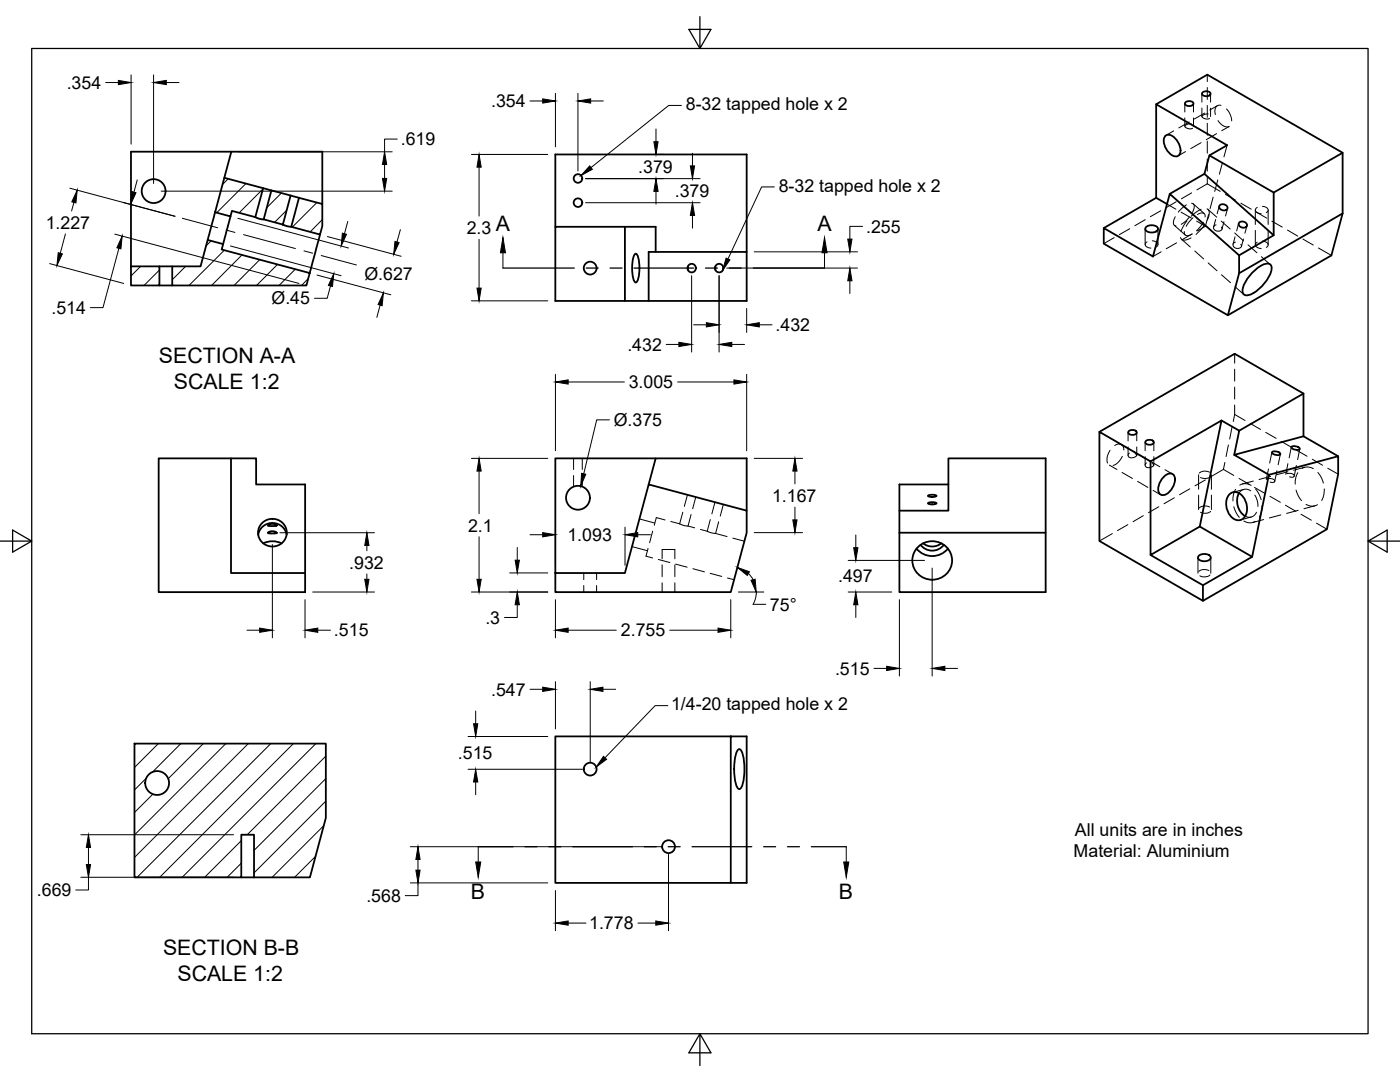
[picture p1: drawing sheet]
<svg xmlns="http://www.w3.org/2000/svg" width="279mm" height="216mm" viewBox="0 0 279 216" stroke-linecap="round" stroke-linejoin="round" font-family="sans-serif">
<!-- layer: Visible -->
<g fill="none" stroke="#000" stroke-width=".36">
<path d="M239.9 18.5a1.06 1.06 0 0 1 1.7 .2 .99 .99 0 0 1-1.7 0zM44.8 35.5l7.7 2-1.6 5.8-4.6-1.2-.3 1.1-3.1-.8zM44.8 35.5l1.4-5.2h18.1v10.4M46.2 30.3h-20.1v22.8M52.5 37.5l1.7 .5M54.2 38l3.8 1-1.5 5.8-3.9-1zM58 39l6.3 1.7v4.4l-.4 1.7-5.8-1.5 1.6-5.8M230.7 20.8l10.2-5.9 27 15.6v12.1l-2.2 8.4-20.7 11.9M230.7 39.5l2.2 1.2M232.5 27.2a1.19 1.19 0 0 1 1.9 .2 3.2 3.2 0 0 1 1 3.5 1.19 1.19 0 0 1-1.9-.2 3.2 3.2 0 0 1-1-3.5zM233.4 38.7l7-4 13.8 12.2M236.5 20.5a1.06 1.06 0 0 1 1.7 .2 .99 .99 0 0 1-1.7 0z"/>
<path d="M240.4 34.7l1-3.7 3.5-2-14.2-8.2v18.7l-10.4 6M241.4 31l12.8 7.4M267.9 30.5l-13.7 7.9v8.5l-6.9 4M26.1 53.1h5.7v3.9h-5.7zM31.8 57h2.6M31.8 53.1h2.6M34.4 53.1h5.6l1.4-5.2 3.1 .8-.3 1.1 17.6 4.7-.6 2.5h-26.8zM42.9 42.4l-1.5 5.5M46 43.2l-1.5 5.5M50.9 43.3l.9 .4 .8 .1M56.5 44.8l.6 .3 1 .2M63.9 46.8l-2.1 7.7"/>
<path d="M110.8 45.3v-14.5h38.2v29.2h-38.2v-14.7h20.1v5h-1.4v9.7M124.7 45.3v14.7M126.7 50.7l.2-.1a3.4 3.4 0 0 1 .7 2.9l-.1 1.4a1.6 1.6 0 0 1-.6 1.5 3.4 3.4 0 0 1-.7-2.9l.1-1.4zM130.9 50.3h18.1M137.2 53.2v.6M142.7 53.2v.6M220.3 45.5l9.8 5.7 3.3-12.5 13.9 12.2v3.6l-2.3 8.4-24.7-14.3zM228.7 45.4a1.59 1.59 0 0 1 2.4 .3 1.48 1.48 0 0 1-2.5 0zM243.4 41a.89 .89 0 0 1 1-.2 .89 .89 0 0 1 .5 .9 .89 .89 0 0 1-1 .2 .89 .89 0 0 1-.5-.9zM247.3 44.5a.89 .89 0 0 1 1-.2 .89 .89 0 0 1 .5 .9 .89 .89 0 0 1-1 .2 .89 .89 0 0 1-.5-.9zM249.9 54.4a4.6 4.6 0 0 1 3.3-1.8 1.05 1.05 0 0 1 .5 1.5 7.8 7.8 0 0 1-4.7 4.8 .82 .82 0 0 1-1-.9 6.5 6.5 0 0 1 1.9-3.6zM267.9 42.6l-20.6 11.9"/>
<path d="M260.1 78.5l-12.8 7.4M31.7 91.5h14.4v22.8h14.8v3.9h-29.2zM46.1 91.5h5v5.2h9.8v17.6M129.5 96.7l1.4-5.2h18.1v10.4M130.9 91.5h-20.1v26.7h35l3.2-11.9v-4.4l-19.5-5.2-4.8 17.6h-13.9M185.2 98.9l.8-.2 .9 .2-.9 .3zM189.3 96.7h-9.8v21.5h29.2v-26.7h-19.4v10.4h-9.8M219.4 86.2l27-15.6 13.7 7.9v8.6l7 3.9M225.2 86.1a1.06 1.06 0 0 1 1.7 .2 .99 .99 0 0 1-1.8 0zM228.6 88.1a1.06 1.06 0 0 1 1.7 .2 .99 .99 0 0 1-1.7 0zM229.6 92.1l14.2-8.2-4.4 21.2-9.8 5.6zM229.6 92.1l-10.2-5.9v21.8l20.7 11.9v-3.1"/>
<path d="M232.4 95a1.29 1.29 0 0 1 1.9-.2 3.1 3.1 0 0 1-2.3 4 1.19 1.19 0 0 1-.8-1.7 4 4 0 0 1 1.2-2.1zM243.8 83.9l3.5 2-1 4.9M245.5 98.5a1.84 1.84 0 0 1 2.7 .7 3.3 3.3 0 0 1-.2 4.3 1.84 1.84 0 0 1-2.6-.7 3.3 3.3 0 0 1 .1-4.3zM247.3 98.4a3.6 3.6 0 0 0 1.2 4.6M253.9 90.2l.8-.1a.79 .79 0 0 1 .8 .6l-.8 .1a.79 .79 0 0 1-.8-.6zM257.7 89.2l.8-.2a.79 .79 0 0 1 .9 .6l-.8 .2a.79 .79 0 0 1-.9-.6zM260.1 87.1l-13.8 3.7 6.9 3.9M51.5 106.7a2.89 2.89 0 0 1 2.9-2.3 2.89 2.89 0 0 1 2.8 2.3M52.5 108.4a4.1 4.1 0 0 1 3.7 0M53.5 106.3l.4-.3h.7l.6 .3-1.3 .1zM53.5 104.8l.9-.3 .8 .3-.2 .2h-1.3zM179.5 106.3h29.2"/>
<path d="M182.9 109.5a4 4 0 0 0 6.3 0M183.2 109.1a3.9 3.9 0 0 1 6.3 .8 3.9 3.9 0 0 1-2.7 5.7 3.9 3.9 0 0 1-4.2-1.9 3.9 3.9 0 0 1 .6-4.6zM183.7 108.7a2.9 2.9 0 0 0 4.7 0M184.2 108.4a2.91 2.91 0 0 0 3.7 0M185.2 100.4l.8-.2 .9 .2-.9 .2zM229.6 110.7l10.5 6.1M239.2 111a1.59 1.59 0 0 1 2.4 .3 1.48 1.48 0 0 1-2.5 0zM239.4 105.1l10.5 6M240.1 116.8l9.8-5.7 3.3-16.4 13.9-3.7v3.6l-2.3 11-24.7 14.3M26.8 148.4h38.2v14.8l-3.2 11.9h-11.1v-8.5h-2.5v8.5h-21.4zM145.8 146.9v29.3h-35v-29.3h38.2v29.3h-3.2M147.3 149.6l.2-.1a1.68 1.68 0 0 1 .8 1.5 11.8 11.8 0 0 1-.3 6.1l-.5 .4a1.68 1.68 0 0 1-.8-1.5 11.8 11.8 0 0 1 .4-6.1z"/>
<path d="M48.2 175.1h2.5"/>
<circle cx="30.7" cy="38.1" r="2.38"/>
<circle cx="115.3" cy="35.6" r=".86"/>
<circle cx="115.3" cy="40.4" r=".86"/>
<circle cx="117.8" cy="53.5" r="1.28"/>
<circle cx="138" cy="53.5" r=".85"/>
<circle cx="143.5" cy="53.5" r=".85"/>
<circle cx="115.3" cy="99.3" r="2.38"/>
<circle cx="54.3" cy="106.3" r="2.81"/>
<circle cx="31.4" cy="156.2" r="2.38"/>
<circle cx="117.8" cy="153.5" r="1.28"/>
<circle cx="133.4" cy="168.9" r="1.28"/>
</g>
<!-- layer: Hidden -->
<g fill="none" stroke="#000" stroke-width=".2">
<path d="M239.9 18.7v1.7M240.9 14.9v1.4M240.9 17.5v2.3M241.6 18.7v1.7M234.2 26.1l-1.5 .9M236.5 20.7v1.7M236.5 23.5v1.7M236.6 30.2l-1.5 .9M237.3 24.3l-2.1 1.2M237.7 24.7l-.8 .1-.4 .4 .7 .5 .8-.1M237.8 38.5l-2 1.2M238.2 20.7v1.7"/>
<path d="M238.2 23.5v1.7M239.7 28.5l-2.1 1.2M239.9 21.6v1.6M240.4 22.6l-2 1.1M240.9 21v2.4M240.9 24.6v2.4M240.9 28.2v2.4M240.9 31.8v2.3M240.9 35.3v1.4M240.9 36.7l-2 1.2M240.9 36.7l2.6 1.5M241.1 22.8l-.9 .1-.3 .4 .7 .4 .8-.1"/>
<path d="M241.6 21.6v1.6M242.1 39.3l-.6 2.4M242.8 26.7l-2.1 1.2M242.9 21.1l-1.5 .8M243 35.9l-.6 2.3M243.1 24.1a2.15 2.15 0 0 0 2.2 1.2M243.7 21a1.09 1.09 0 0 0-1.1 .4 1.09 1.09 0 0 0-.1 1.2v.3M244 32.4l-.6 2.4M244.6 38.8l2 1.2M244.8 21.7l.6 .9 .4 1.5M244.9 29l-.6 2.3M245.3 25.2l-1.5 .9"/>
<path d="M222.4 47.4l-2.1 1.2M225.5 45.6l-2.1 1.2M228.5 45.7v3.1M228.6 43.8l-2.1 1.2M228.9 48.3a.62 .62 0 0 0-.3 .7 .62 .62 0 0 0 .7 .4l.4 .1M230 48a.82 .82 0 0 1 .8 .3 .82 .82 0 0 1 .1 .8l-.2 .2M231.1 45.7v3.1M231.6 42.1l-2 1.1M231.7 50.2l-1.6 1M232.9 40.7l1.8 1M234.4 45l2.1 1.9M234.5 43.2l-.3 1a.62 .62 0 0 0 .5 .9"/>
<path d="M234.7 40.3l-2 1.2M234.8 48.5l-2.1 1.1M235.6 47.4a.91 .91 0 0 0 1.3 .4l.8-.3M235.7 42.3l2.1 1.2M235.8 47.7l1.8 1.6M236.4 46.2a.71 .71 0 0 0 .3 .8 .71 .71 0 0 0 .9-.1l.3-.2M236.8 40.9l-1.7 1.4M236.9 44.1l-.7 1-.5 1.1M237.4 43.3l-.8 .8-.9 .7M237.8 40.6h.1a1.23 1.23 0 0 1 .1 1.8M237.9 46.7l-2 1.2M238.1 43.5l-1.4 1.7"/>
<path d="M238.1 40.7l2.2 1.9M238.4 50.1l1.8 1.6M238.8 44.1l1.8 1M239 42.8l.7-.3a.61 .61 0 0 1 .7 .2 .61 .61 0 0 1 .1 .6M239.7 41.8l-.9 .5-1.1 .9M240.1 44.3l-1.3 1.8M240.3 45l-1.6 1.8M240.6 45.1l-1.6 1M240.9 41.7l.3 .2 .1 .5-.3 1.5M241.1 41.8l1.7 1.5M241.1 52.5l1.8 1.5M241.2 42.8l-.6 2.3"/>
<path d="M242.6 43.8l-.4 1.5M242.7 44.9l-.4 .2-.1 .2 .1 .4 .3 .3 .7 .1 .4-.1 .2-.3-.1-.4M243.3 41.2l-.4 1.5M243.7 44.1l1.8 1.6M243.8 54.8l1.8 1.6M244.3 44.2l-.4 1.5M245 41.6l-.4 1.5M246.4 46.5l1.8 1.6M246.5 57.2l1.7 1.6M246.5 47.2l-.4 1.5M246.6 48.3l-.3 .1-.2 .4 .1 .4 .4 .3 .6 .1 .3-.2 .3-.3-.2-.4M247.2 44.6l-.4 1.5"/>
<path d="M247.6 40.6l2.1 1.1M248.2 47.7l-.4 1.5M248.9 45l-.4 1.5M249.1 48.9l1.7 1.5M250.5 41.9v2.9M250.5 46v2.9M250.7 42.3l2.1 1.2M250.9 41.4a.62 .62 0 0 0-.3 .7 .62 .62 0 0 0 .6 .5l.5 .1M250.9 48.3a.62 .62 0 0 0-.3 .8 .62 .62 0 0 0 .6 .4l.5 .1M251.7 51.2l1.8 1.6M251.9 41.2a.82 .82 0 0 1 .9 .2 .82 .82 0 0 1 .1 .9l-.2 .1M251.9 48.1a.82 .82 0 0 1 .9 .3 .82 .82 0 0 1 .1 .8l-.2 .2"/>
<path d="M253.1 41.9v2.9M253.1 46v2.9M253.8 44.1l2.1 1.2M256.9 45.9l2.1 1.2M260 47.7l2.1 1.2M263.1 49.5l2.6 1.5M246.4 70.6v1.9M246.4 73.7v2.4M246.4 77.2v2.4M114.5 91.5v2.2M114.5 94.9v2.2M116.2 91.5v2.2"/>
<path d="M116.2 94.9v2.2M137.2 98.7l-.6 2.3M138.9 99.2l-.7 2.3M221.4 92.8l1.5 .9M221.5 89.9a2.81 2.81 0 0 0-.5 2.5M222.5 88.9a1.06 1.06 0 0 1 1.2-.2 1.06 1.06 0 0 1 .6 1.1M223.8 88.7l1.5 .9M223.9 94.3l2.1 1.2M224 91.1l-.9 1.3-1 .5M225.1 86.3v1.7M225.1 89.2v1.6M225.4 90.4l-.3 .3v.3l.6 .4 .6-.1 .5-.3v-.3l-.3-.2"/>
<path d="M226.3 90.1l2.1 1.2M226.9 86.3v1.7M226.9 89.2v1.6M227 96.1l2.1 1.2M228.5 88.3v1.6M228.5 91.1v1.7M228.8 92.4l-.2 .2-.1 .3 .2 .3 .4 .1 .7-.1 .4-.2 .1-.3-.3-.2M229.4 91.9l2.1 1.2M230.1 97.9l1.5 .8M230.3 88.3v1.6M230.3 91.1v1.7M232.5 93.7l1.5 .9"/>
<path d="M234.4 99.3l-2.1 1.2M237.4 97.5l-2 1.2M239.2 94.7v2.9M239.2 98.8v2.9M240.6 95.8l-2.1 1.1M241.4 94.2a1.81 1.81 0 0 0-2 .2M241.6 95.1a1.94 1.94 0 0 1-2 .2M241.8 94.7v2.9M241.8 98.8v2.9M244.5 92.3l-.3 1.4M245.2 88.8l-.5 2.3M245.9 85.3l-.5 2.3"/>
<path d="M246.2 94.9l-2-1.2-2.6 1.5M246.4 80.8v1.9M246.4 82.7l-.3 1.4M246.4 82.7l2.1 1.2M246.6 97.6l-.5 1.2v1.1M247.3 95.5l2 1.1M247.4 96.8l.3-.1a2.11 2.11 0 0 1 2 .2M248.2 97.7l-2.2 .5M249.5 84.5l2.1 1.2M249.6 97.9a1.57 1.57 0 0 0-2.3 .5M250.1 96l-2.2 .6M250.4 97.3l2 1.1"/>
<path d="M250.4 98.8l.5 1.1 .1 1.2M250.6 97.6l.5 .7 .6 1.4M252.6 86.3l2.1 1.2M252.9 95.6l.9-.1 .6 .4v.2l-.3 .2-.6-.1M253.2 93.6l-.5 2.1M253.4 99l2.1 1.2M253.6 95.1l-2.3 .6M253.8 90.3l-.4 2.1M254.8 93.9l-.4 2.1M255.5 90.6l-.4 2.2M255.7 88.1l2.1 1.2M256.8 94.5h1l.5 .4-.2 .3-.7-.1"/>
<path d="M257 92.5l-.4 2.2M257 94.1l-2.3 .6M257.7 89.2l-.4 2.2M258.7 97.8l.5 1.4 .6 .7M258.7 92.9l-.4 2.1M258.8 89.9l2.1 1.1M259 94.3l-.4 1.2-.1 1.1M259.4 89.6l-.4 2.1M259.8 93.5l1.1-.3 1.2 .3M260.3 93.2l-2.1 .6M261.9 91.6l2 1.2M263 94.3l.8 1.2 .3 .9"/>
<path d="M264.3 97.6l-.1 1.1-.4 1.2M265 93.4l2.1 1.2M116.5 114.3v1.4M116.5 116.8v1.4M119.1 114.3v1.4M119.1 116.8v1.4M126.1 109.1l3.1 .8M127.6 103.5l3.1 .9M129.3 109.4l-.4 1.6 1.3 .3M130.3 106l-.7 2.3M131.4 111.6l2.3 .6M132.1 111.5v-1.9h2.6v1.9"/>
<path d="M132.1 112.7v2.4M132.1 116.3v1.9M132.7 103.8l-1.7-.5-.4 1.5M133.9 104.1l1.7 .4M134.7 112.7v2.4M134.7 116.3v1.9M134.8 112.6l2.3 .6M135.6 104.5l.9 .4 .8 .1M136.3 102.2l-.7 2.3M137.3 105l1.3 .3M137.9 102.7l-.6 2.3M138.3 113.5l2.3 .6"/>
<path d="M139.8 105.6l1.3 .4M141.1 106l.7 .3 1 .1M141.7 114.4l2.3 .6M141.8 103.7l-.7 2.3M142.7 100.2l-.6 2.3M142.8 106.4l2.3 .7M143.4 104.1l-.6 2.3M144.4 100.7l-.7 2.3M145.2 115.3l1.3 .4M146.3 107.4l2.2 .6M222 106.5l-2.6 1.5M225.1 104.7l-2.1 1.2"/>
<path d="M228.2 102.9l-2.1 1.2M231.3 101.1l-2.1 1.2M239.1 111.3v3.1M241.3 113.9a1.87 1.87 0 0 0-2.1 .1M241.4 101.2a1.81 1.81 0 0 0-2 .1M241.5 114.7a1.82 1.82 0 0 1-2 .2M241.6 102a1.94 1.94 0 0 1-2 .2M241.6 111.3v3.1M246.2 101.1l.4 .9 .7 1.2M248.2 104a2.12 2.12 0 0 0 2.3 0M249.7 103.2l-2.2 .6M250.8 102.2a1.56 1.56 0 0 1-2.3 .8"/>
<path d="M251.9 100.9l-.1 1.1-.5 1.2M252.2 103.7l-2.2 .6M255.6 102.7l-2.3 .7M256.5 100.8l2.1 1.2M259.1 101.8l-2.3 .6M259.7 102.6l2 1.2M260.6 100.6a2.16 2.16 0 0 0 2.3 .1M262.4 100.9l-2.2 .6M262.7 104.4l2.1 1.2"/>
</g>
<!-- layer: Border -->
<path d="M6.3 9.7h266.7v196.6h-266.7zM139.7 3.3v6.4l2.2-3.8h-4.4l2.2 3.8M0 108h6.3l-3.8-2.2v4.4l3.8-2.2M273 108l3.8 2.2v-4.4l-3.8 2.2h6.4M139.7 206.3l-2.2 3.8h4.4l-2.2-3.8v6.3" fill="none" stroke="#000" stroke-width=".25"/>
<!-- layer: Hatching -->
<g fill="none" stroke="#000" stroke-width=".2">
<path d="M45.5 35.7l-1.1 1.1M49.1 36.6l-5.8 5.8M52.5 37.7l-4.8 4.8M56.2 38.5l-2.9 2.9M59.7 39.5h-.1M28.1 53.1l-1.9 2M31.8 53.9l-3.1 3.1M37 53.1l-2.6 2.7M42.1 48l-1 1.1M44.8 49.9l-7.1 7.1M48.3 50.9l-6.1 6.1M51.8 51.8l-5.1 5.2"/>
<path d="M55.4 52.8l-4.2 4.2M57.2 42l-2.4 2.4M58.9 53.7l-3.2 3.3M61.5 55.6l-1.3 1.4M63.2 40.4l-4.9 4.9M64.3 43.8l-2.4 2.5M27.1 148.4l-.3 .3M29.1 155.3l-2.3 2.3M30.5 158.5l-3.7 3.6M31.6 148.4l-4.8 4.7M36.1 148.4l-5.7 5.7M40.6 148.4l-7 7"/>
<path d="M45.1 148.4l-18.3 18.2M49.6 148.4l-22.8 22.7M54 148.4l-26.6 26.6M58.5 148.4l-26.6 26.6M63 148.4l-26.6 26.6M65 150.9l-15.7 15.7M65 155.4l-14.3 14.3M65 159.9l-14.3 14.3M48.1 167.8l-7.2 7.2M48.1 172.3l-2.8 2.7M62.9 170.9l-4.1 4.1M64.6 164.8l-10.3 10.2"/>
</g>
<!-- layer: Annotations -->
<g fill="none" stroke="#000" stroke-width=".25">
<path d="M100.4 53.5h14.2M117 53.5h2.4M121.8 53.5h2.3M126.5 53.5h11.9M140.8 53.5h2.4M145.6 53.5h2.3M150.3 53.5h14.2M95.4 169h7M104.8 169h2.4M109.5 169h2.4M114.3 169h11.9M128.6 169h2.4"/>
<path d="M133.3 169h2.4M138.1 169h11.9M152.4 169h2.4M157.2 169h2.4M161.9 169h7"/>
</g>
<path d="M136 21h-2.5l-15.6 12.4M154.5 37.3h-2.5l-6.7 14.4M100.4 50.4v3.1M164.5 50.4v3.1M133.3 140.8h-2.6l-10 10.4M95.4 169v3M168.9 169v3" fill="none" stroke="#000" stroke-width=".2"/>
<path d="M117.7 33.1l.5 .7-2.2 1.2zM100.4 47.4l.5 3h-1zM144.9 51.5l.8 .4-1.5 2.1zM164.5 47.4l.6 3h-1.1zM120.4 150.9l.7 .6-2.1 1.6zM94.9 172h1l-.5 3zM168.4 172h1l-.5 3z" fill="#000" stroke="#000" stroke-width=".2"/>
<!-- layer: Dimensions -->
<g fill="none" stroke="#000" stroke-width=".2">
<path d="M21.1 16.5h2.5M26.2 14.9v13.9M30.6 14.9v21.7M33.2 16.5h2.5M110.8 18.6v10.7M115.3 18.6v15.5M13.9 37.5l21 5.7M27.4 35.9l-.7 2.4M32.2 38.1h46.1M47.7 30.3h30.6M76.8 32.8v2.8M79.3 27.7h-2.5v2.6"/>
<path d="M94.1 30.8h15.2M95.6 33.4v9.7M105.8 20.2h2.5M116.9 35.6h22.8M117.9 20.2h2.5M130.9 25.7v2.6M130.9 38.2v2.5M131.3 30.8h1.1M138.2 30.6v2.5M9.9 52.6l14.8 4M13.1 46.7l-1.1 3.8M14.8 40.4l-.5 1.7"/>
<path d="M22.9 46.7l36.8 9.9M23.7 49.6l-3.1 11.8h-2.6M46 49.1l22.1 5.9M47.5 43.6l22.1 5.9M63.3 54.9l14.7 3.9M65.3 47.2l14.8 3.9M66 57.1l-.7 2.4h-2.5M69.4 44.2l-.7 2.4M79.9 45.8l-.7 2.5M95.6 47.8v9.7M116.9 40.4h22.8M138 55v15.3"/>
<path d="M138.2 43v2.5M143.5 55v15.3M145 53.5h26.1M150.5 50.2h20.6M169.6 56v2.6M172.1 45.2h-2.5v2.5M75.9 60.9l-.7 2.4M94.1 60h15.2M110.8 74.7v15.2M113.4 76.2h11.2M132.9 68.7h2.6M135.2 76.2h11.3"/>
<path d="M138.4 64.8h2.6M146 68.7h2.6M149 61.6v4.7M149 74.7v15.2M151.5 64.8h2.6M94.1 91.5h15.2M95.6 94v8.5M121.6 83.8h-2.5l-2.6 10.7M150.5 91.5h9.7M158.6 94v2.6M54.4 108.6v18.7M55.9 106.3h18.8"/>
<path d="M60.9 119.7v7.6M62.4 118.1h12.3M73.2 108.8v1.1M73.2 114.5v1.1M94.1 118.1h15.2M95.6 107.1v8.5M101.7 114.3h7.6M103.2 109.2v2.6M105.8 106.7h2.5M110.8 105.2v7.6M110.8 119.7v7.6M124.7 105.2v7.6"/>
<path d="M127.3 106.7h2.5M145.8 119.7v7.6M147.4 118.1h5M149.4 114.5l.9 1.2M150.5 106.3h9.7M150.9 118.1l-.2 1.5-.4 1M158.6 101.2v2.5M169.3 118.1h8.7M169.3 111.8h15.2M170.8 106.7v2.6M179.5 119.7v15.2M186 113.3v21.6"/>
<path d="M49.3 125.8h2.5M63.4 125.8h2.6M103.2 120.7v2.5h-2.5M105.8 137.5h2.5M110.8 136v9.4M113.4 125.8h9.6M117.8 136v16M120.3 137.5h2.6M133.7 125.8h9.6M150.3 120.6h2.5M170.8 120.7v2.5M174.4 133.4h2.6"/>
<path d="M188.6 133.4h2.5M93.4 153.5h22.9M93.4 147h15.9M94.9 141.9v2.5M94.9 156v2.6M16.1 166.6h30.5M16.1 175h30.5M17.7 175v2.6h-2.6M17.7 169.1v3.4M81.9 169h50M81.9 176.2h27.4M83.4 176.2v2.5h-2.5"/>
<path d="M83.4 171.5v2.1M110.8 177.7v8M133.4 170.5v15.2M113.4 184.2h3.5M127.3 184.2h3.6"/>
</g>
<g fill="#000" stroke="#000" stroke-width=".2">
<path d="M23.6 16l2.6 .5-2.6 .4zM30.6 16.5l2.6-.5v.9zM108.3 19.7l2.5 .5-2.5 .4zM115.3 20.2l2.6-.5v.9zM26.3 38.2l.8 .3-1 2.3zM76.3 35.6h.9l-.4 2.5zM76.8 30.3l.4 2.5h-.9zM95.6 30.8l.4 2.6h-.8zM130.9 35.6l.4 2.6h-.8zM130.5 28.3h.8l-.4 2.5zM137.8 33.1h.8l-.4 2.5zM11.6 50.4l.8 .3-1 2.3z"/>
<path d="M15.4 37.9l-.2 2.6-.9-.2zM24.4 47.1l-.3 2.6-.8-.3zM66.6 54.6l-.2 2.6-.9-.2zM68.3 46.5l.9 .3-1.1 2.3zM78.8 48.2l.9 .2-1.1 2.3zM95.2 57.5h.8l-.4 2.5zM138.2 40.4l.4 2.6h-.8zM169.6 53.5l.4 2.5h-.8zM169.2 47.7h.8l-.4 2.5zM76.5 58.4l-.2 2.6-.8-.2zM110.8 76.2l2.6-.4v.8zM135.5 68.3l2.5 .4-2.5 .5z"/>
<path d="M141 64.4l2.5 .4-2.5 .4zM143.5 68.7l2.5-.4v.9zM146.5 75.8l2.5 .4-2.5 .4zM149 64.8l2.5-.4v.8zM95.6 91.5l.4 2.5h-.8zM116.1 94.4l.8 .2-1 2.4zM158.6 91.5l.5 2.5h-.9zM73.2 106.3l.4 2.5h-.8zM72.8 115.6h.8l-.4 2.5zM95.2 115.6h.8l-.4 2.5zM102.8 111.8h.9l-.5 2.5zM108.3 106.3l2.5 .4-2.5 .4z"/>
<path d="M124.7 106.7l2.6-.4v.8zM147.2 113.2l2.4 .9-.5 .7zM149.9 115.8l.8-.2 .2 2.5zM158.2 103.7h.9l-.5 2.6zM170.4 109.3h.8l-.4 2.5zM51.8 125.3l2.6 .5-2.6 .4zM60.9 125.8l2.5-.5v.9zM103.2 118.1l.5 2.6h-.9zM108.3 137.1l2.5 .4-2.5 .5zM110.8 125.8l2.6-.5v.9zM117.8 137.5l2.5-.4v.9zM143.3 125.3l2.5 .5-2.5 .4z"/>
<path d="M170.8 118.1l.4 2.6h-.8zM177 132.9l2.5 .5-2.5 .4zM186 133.4l2.6-.5v.9zM94.9 153.5l.5 2.5h-.9zM94.5 144.4h.9l-.5 2.6zM17.7 166.6l.4 2.5h-.9zM17.2 172.5h.9l-.4 2.5zM83.4 169l.4 2.5h-.8zM83 173.6h.8l-.4 2.6zM110.8 184.2l2.6-.4v.8zM130.9 183.8l2.5 .4-2.5 .4z"/>
</g>
<!-- layer: Center Lines -->
<path d="M36.4 43.6l7 1.8M45.1 45.9l1.8 .5M48.6 46.8l10.3 2.8M60.7 50.1l1.7 .4M64.1 51l7 1.9" fill="none" stroke="#000" stroke-width=".2"/>
<g font-size="4.3">
<text x="99" y="46.1">A</text>
<text x="163.1" y="46.1">A</text>
<text x="31.7" y="72.5">SECTION A-A</text>
<text x="34.7" y="77.6">SCALE 1:2</text>
<text x="94" y="179.4">B</text>
<text x="167.4" y="179.4">B</text>
<text x="32.5" y="190.5">SECTION B-B</text>
<text x="35.4" y="195.7">SCALE 1:2</text>
</g>
<g font-size="3.5">
<text x="13.3" y="17.7">.354</text>
<text x="98" y="21.4">.354</text>
<text x="136.9" y="22">8-32 tapped hole x 2</text>
<text x="80" y="29">.619</text>
<text x="127.4" y="34.5">.379</text>
<text x="134.7" y="39.3">.379</text>
<text x="155.4" y="38.2">8-32 tapped hole x 2</text>
<text x="9.1" y="45.7">1.227</text>
<text x="93.2" y="46.7">2.3</text>
<text x="172.8" y="46.4">.255</text>
<text x="72.7" y="55.8">Ø.627</text>
<text x="10.3" y="62.6">.514</text>
<text x="54.2" y="60.7">Ø.45</text>
<text x="125.2" y="70">.432</text>
<text x="154.8" y="66.1">.432</text>
<text x="125.5" y="77.5">3.005</text>
<text x="122.5" y="85">Ø.375</text>
<text x="154.1" y="100.1">1.167</text>
<text x="93.4" y="106.1">2.1</text>
<text x="113.2" y="107.9">1.093</text>
<text x="69.7" y="113.5">.932</text>
<text x="167.3" y="116.2">.497</text>
<text x="96.9" y="124.5">.3</text>
<text x="153.7" y="121.8">75°</text>
<text x="66.7" y="127">.515</text>
<text x="123.9" y="127">2.755</text>
<text x="166.6" y="134.6">.515</text>
<text x="98" y="138.8">.547</text>
<text x="133.9" y="141.8">1/4-20 tapped hole x 2</text>
<text x="91.4" y="151.5">.515</text>
<text x="214.5" y="166.9">All units are in inches</text>
<text x="214.3" y="171.1">Material: Aluminium</text>
<text x="7.4" y="178.8">.669</text>
<text x="73.1" y="179.9">.568</text>
<text x="117.6" y="185.4">1.778</text>
</g>
</svg>
